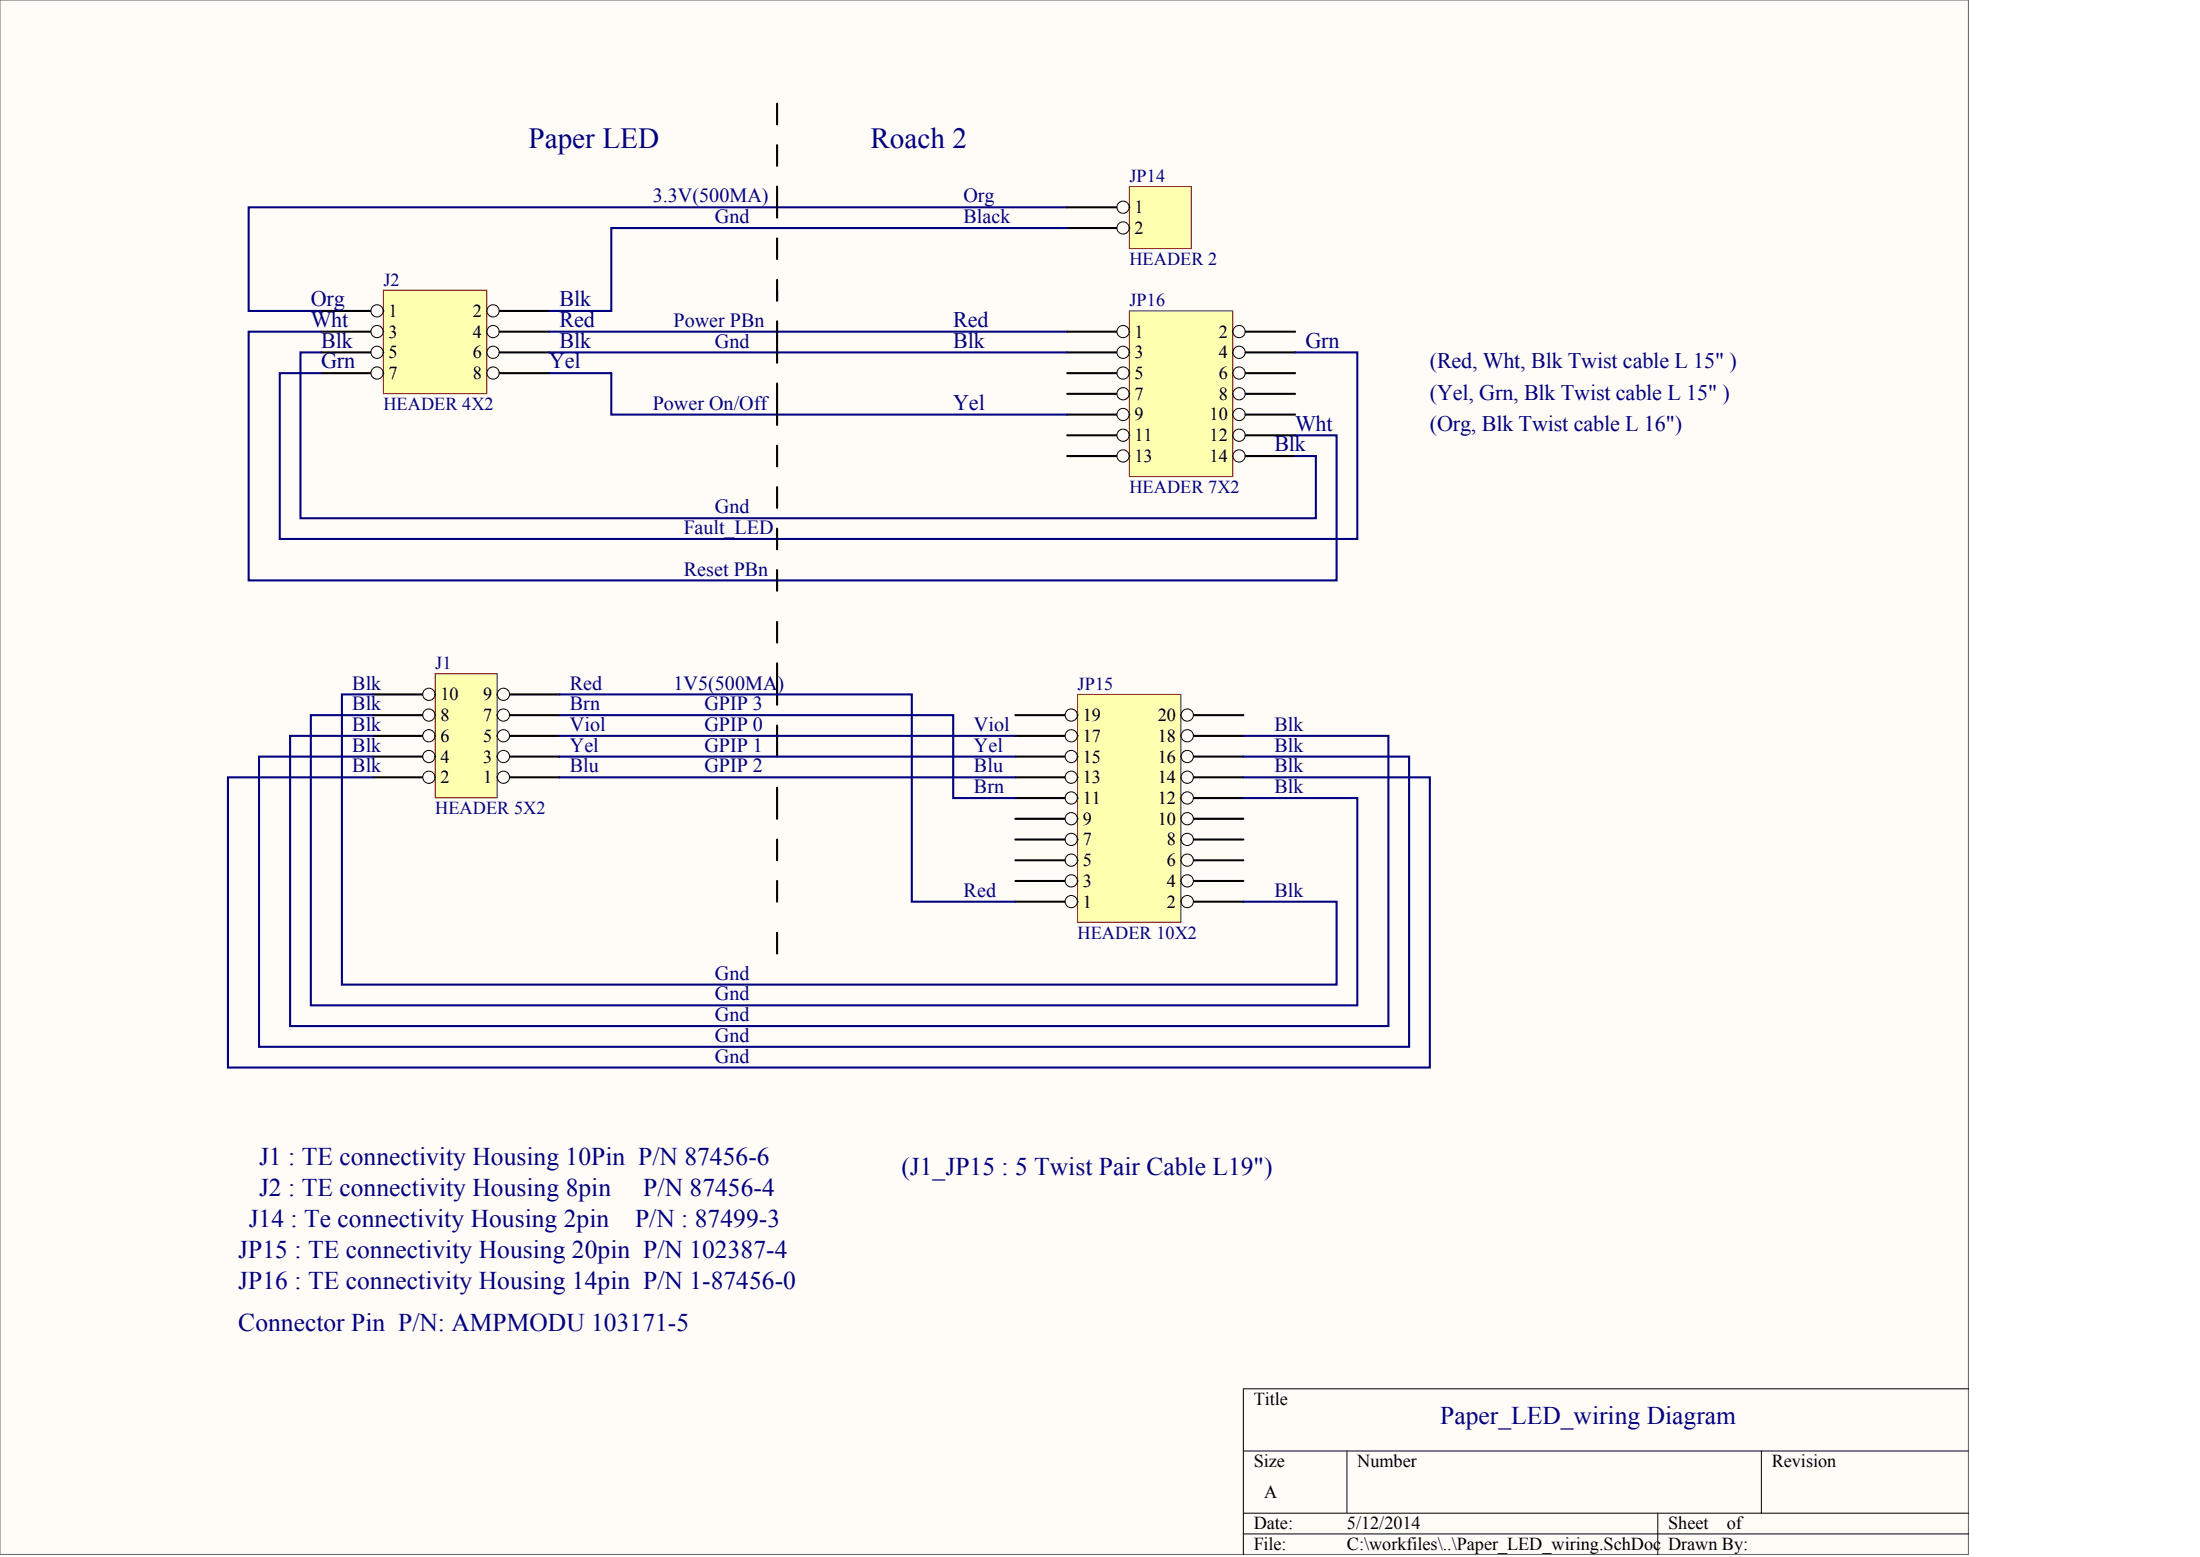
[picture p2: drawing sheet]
<svg xmlns="http://www.w3.org/2000/svg" width="840mm" height="594mm" viewBox="0 0 840 594" stroke-linecap="round" stroke-linejoin="round" font-family="sans-serif">
<path d="M0 0h751.2v593.1h-751.2z" fill="#fffcf8" stroke="#696969" stroke-width=".38"/>
<path d="M751.3 529.9h-276.8v63.3M474.5 553.6h276.8M514.1 553.6v23.8M672.2 553.6v23.8M474.5 577.4h276.8M632.7 577.4v15.8M474.5 585.3h276.8" fill="none" stroke="#000" stroke-width=".38"/>
<path d="M146.3 110.7h39.5v39.5h-39.5z" fill="#ffffb0" stroke="#800000" stroke-width=".38"/>
<path d="M122.6 118.6h23.7" fill="none" stroke="#000" stroke-width=".79"/>
<circle cx="143.9" cy="118.6" r="2.33" fill="#fffcf8" stroke="#000" stroke-width=".38"/>
<path d="M185.8 118.6h23.8" fill="none" stroke="#000" stroke-width=".79"/>
<circle cx="188.2" cy="118.6" r="2.33" fill="#fffcf8" stroke="#000" stroke-width=".38"/>
<path d="M122.6 126.6h23.7" fill="none" stroke="#000" stroke-width=".79"/>
<circle cx="143.9" cy="126.5" r="2.33" fill="#fffcf8" stroke="#000" stroke-width=".38"/>
<path d="M185.8 126.6h23.8" fill="none" stroke="#000" stroke-width=".79"/>
<circle cx="188.2" cy="126.5" r="2.33" fill="#fffcf8" stroke="#000" stroke-width=".38"/>
<path d="M122.6 134.5h23.7" fill="none" stroke="#000" stroke-width=".79"/>
<circle cx="143.9" cy="134.4" r="2.33" fill="#fffcf8" stroke="#000" stroke-width=".38"/>
<path d="M185.8 134.5h23.8" fill="none" stroke="#000" stroke-width=".79"/>
<circle cx="188.2" cy="134.4" r="2.33" fill="#fffcf8" stroke="#000" stroke-width=".38"/>
<path d="M122.6 142.4h23.7" fill="none" stroke="#000" stroke-width=".79"/>
<circle cx="143.9" cy="142.3" r="2.33" fill="#fffcf8" stroke="#000" stroke-width=".38"/>
<path d="M185.8 142.4h23.8" fill="none" stroke="#000" stroke-width=".79"/>
<circle cx="188.2" cy="142.3" r="2.33" fill="#fffcf8" stroke="#000" stroke-width=".38"/>
<path d="M407.3 79.1h-312.4v39.5h27.7" fill="none" stroke="#000080" stroke-width=".79"/>
<path d="M431 71.2h23.7v23.6h-23.7z" fill="#ffffb0" stroke="#800000" stroke-width=".38"/>
<path d="M407.3 79.1h23.7" fill="none" stroke="#000" stroke-width=".79"/>
<circle cx="428.6" cy="79.1" r="2.33" fill="#fffcf8" stroke="#000" stroke-width=".38"/>
<path d="M407.3 87h23.7" fill="none" stroke="#000" stroke-width=".79"/>
<circle cx="428.6" cy="87" r="2.33" fill="#fffcf8" stroke="#000" stroke-width=".38"/>
<path d="M407.3 87h-174v31.6h-23.7M209.6 126.6h197.7" fill="none" stroke="#000080" stroke-width=".79"/>
<path d="M431 118.6h39.5v63.2h-39.5z" fill="#ffffb0" stroke="#800000" stroke-width=".38"/>
<path d="M407.3 126.6h23.7" fill="none" stroke="#000" stroke-width=".79"/>
<circle cx="428.6" cy="126.5" r="2.33" fill="#fffcf8" stroke="#000" stroke-width=".38"/>
<path d="M470.6 126.6h23.7" fill="none" stroke="#000" stroke-width=".79"/>
<circle cx="472.9" cy="126.5" r="2.33" fill="#fffcf8" stroke="#000" stroke-width=".38"/>
<path d="M407.3 134.5h23.7" fill="none" stroke="#000" stroke-width=".79"/>
<circle cx="428.6" cy="134.4" r="2.33" fill="#fffcf8" stroke="#000" stroke-width=".38"/>
<path d="M470.6 134.5h23.7" fill="none" stroke="#000" stroke-width=".79"/>
<circle cx="472.9" cy="134.4" r="2.33" fill="#fffcf8" stroke="#000" stroke-width=".38"/>
<path d="M407.3 142.4h23.7" fill="none" stroke="#000" stroke-width=".79"/>
<circle cx="428.6" cy="142.3" r="2.33" fill="#fffcf8" stroke="#000" stroke-width=".38"/>
<path d="M470.6 142.4h23.7" fill="none" stroke="#000" stroke-width=".79"/>
<circle cx="472.9" cy="142.3" r="2.33" fill="#fffcf8" stroke="#000" stroke-width=".38"/>
<path d="M407.3 150.3h23.7" fill="none" stroke="#000" stroke-width=".79"/>
<circle cx="428.6" cy="150.2" r="2.33" fill="#fffcf8" stroke="#000" stroke-width=".38"/>
<path d="M470.6 150.3h23.7" fill="none" stroke="#000" stroke-width=".79"/>
<circle cx="472.9" cy="150.2" r="2.33" fill="#fffcf8" stroke="#000" stroke-width=".38"/>
<path d="M407.3 158.2h23.7" fill="none" stroke="#000" stroke-width=".79"/>
<circle cx="428.6" cy="158.2" r="2.33" fill="#fffcf8" stroke="#000" stroke-width=".38"/>
<path d="M470.6 158.2h23.7" fill="none" stroke="#000" stroke-width=".79"/>
<circle cx="472.9" cy="158.2" r="2.33" fill="#fffcf8" stroke="#000" stroke-width=".38"/>
<path d="M407.3 166.1h23.7" fill="none" stroke="#000" stroke-width=".79"/>
<circle cx="428.6" cy="166.1" r="2.33" fill="#fffcf8" stroke="#000" stroke-width=".38"/>
<path d="M470.6 166.1h23.7" fill="none" stroke="#000" stroke-width=".79"/>
<circle cx="472.9" cy="166.1" r="2.33" fill="#fffcf8" stroke="#000" stroke-width=".38"/>
<path d="M407.3 174h23.7" fill="none" stroke="#000" stroke-width=".79"/>
<circle cx="428.6" cy="174" r="2.33" fill="#fffcf8" stroke="#000" stroke-width=".38"/>
<path d="M470.6 174h23.7" fill="none" stroke="#000" stroke-width=".79"/>
<circle cx="472.9" cy="174" r="2.33" fill="#fffcf8" stroke="#000" stroke-width=".38"/>
<path d="M122.6 126.6h-27.7v94.9h415.2v-55.4h-15.8M122.6 134.5h-7.9v63.2h387.5v-23.7h-7.9M209.6 134.5h197.7M494.3 134.5h23.7v71.1h-411.2v-63.2h15.8M209.6 142.4h23.7v15.8h174" fill="none" stroke="#000080" stroke-width=".79"/>
<path d="M296.6 39.6v7.9M296.6 55.4v7.9M296.6 71.2v11.9M296.6 91v7.9M296.6 106.8v7.9M296.6 122.6v15.8M296.6 146.3v15.8M296.6 170.1v7.9M296.6 185.9v7.9M296.6 201.7v7.9M296.6 217.5v7.9" fill="none" stroke="#000" stroke-width=".79"/>
<path d="M166.1 257.1h23.6v47.3h-23.6z" fill="#ffffb0" stroke="#800000" stroke-width=".38"/>
<path d="M189.8 296.6h23.7" fill="none" stroke="#000" stroke-width=".79"/>
<circle cx="192.1" cy="296.6" r="2.33" fill="#fffcf8" stroke="#000" stroke-width=".38"/>
<path d="M142.4 296.6h23.7" fill="none" stroke="#000" stroke-width=".79"/>
<circle cx="163.7" cy="296.6" r="2.33" fill="#fffcf8" stroke="#000" stroke-width=".38"/>
<path d="M189.8 288.7h23.7" fill="none" stroke="#000" stroke-width=".79"/>
<circle cx="192.1" cy="288.6" r="2.33" fill="#fffcf8" stroke="#000" stroke-width=".38"/>
<path d="M142.4 288.7h23.7" fill="none" stroke="#000" stroke-width=".79"/>
<circle cx="163.7" cy="288.6" r="2.33" fill="#fffcf8" stroke="#000" stroke-width=".38"/>
<path d="M189.8 280.8h23.7" fill="none" stroke="#000" stroke-width=".79"/>
<circle cx="192.1" cy="280.7" r="2.33" fill="#fffcf8" stroke="#000" stroke-width=".38"/>
<path d="M142.4 280.8h23.7" fill="none" stroke="#000" stroke-width=".79"/>
<circle cx="163.7" cy="280.7" r="2.33" fill="#fffcf8" stroke="#000" stroke-width=".38"/>
<path d="M189.8 272.9h23.7" fill="none" stroke="#000" stroke-width=".79"/>
<circle cx="192.1" cy="272.8" r="2.33" fill="#fffcf8" stroke="#000" stroke-width=".38"/>
<path d="M142.4 272.9h23.7" fill="none" stroke="#000" stroke-width=".79"/>
<circle cx="163.7" cy="272.8" r="2.33" fill="#fffcf8" stroke="#000" stroke-width=".38"/>
<path d="M189.8 265h23.7" fill="none" stroke="#000" stroke-width=".79"/>
<circle cx="192.1" cy="264.9" r="2.33" fill="#fffcf8" stroke="#000" stroke-width=".38"/>
<path d="M142.4 265h23.7" fill="none" stroke="#000" stroke-width=".79"/>
<circle cx="163.7" cy="264.9" r="2.33" fill="#fffcf8" stroke="#000" stroke-width=".38"/>
<path d="M411.2 265h39.5v86.9h-39.5z" fill="#ffffb0" stroke="#800000" stroke-width=".38"/>
<path d="M387.5 344.1h23.7" fill="none" stroke="#000" stroke-width=".79"/>
<circle cx="408.8" cy="344" r="2.33" fill="#fffcf8" stroke="#000" stroke-width=".38"/>
<path d="M450.8 344.1h23.7" fill="none" stroke="#000" stroke-width=".79"/>
<circle cx="453.1" cy="344" r="2.33" fill="#fffcf8" stroke="#000" stroke-width=".38"/>
<path d="M387.5 336.1h23.7" fill="none" stroke="#000" stroke-width=".79"/>
<circle cx="408.8" cy="336.1" r="2.33" fill="#fffcf8" stroke="#000" stroke-width=".38"/>
<path d="M450.8 336.1h23.7" fill="none" stroke="#000" stroke-width=".79"/>
<circle cx="453.1" cy="336.1" r="2.33" fill="#fffcf8" stroke="#000" stroke-width=".38"/>
<path d="M387.5 328.2h23.7" fill="none" stroke="#000" stroke-width=".79"/>
<circle cx="408.8" cy="328.2" r="2.33" fill="#fffcf8" stroke="#000" stroke-width=".38"/>
<path d="M450.8 328.2h23.7" fill="none" stroke="#000" stroke-width=".79"/>
<circle cx="453.1" cy="328.2" r="2.33" fill="#fffcf8" stroke="#000" stroke-width=".38"/>
<path d="M387.5 320.3h23.7" fill="none" stroke="#000" stroke-width=".79"/>
<circle cx="408.8" cy="320.3" r="2.33" fill="#fffcf8" stroke="#000" stroke-width=".38"/>
<path d="M450.8 320.3h23.7" fill="none" stroke="#000" stroke-width=".79"/>
<circle cx="453.1" cy="320.3" r="2.33" fill="#fffcf8" stroke="#000" stroke-width=".38"/>
<path d="M387.5 312.4h23.7" fill="none" stroke="#000" stroke-width=".79"/>
<circle cx="408.8" cy="312.4" r="2.33" fill="#fffcf8" stroke="#000" stroke-width=".38"/>
<path d="M450.8 312.4h23.7" fill="none" stroke="#000" stroke-width=".79"/>
<circle cx="453.1" cy="312.4" r="2.33" fill="#fffcf8" stroke="#000" stroke-width=".38"/>
<path d="M387.5 304.5h23.7" fill="none" stroke="#000" stroke-width=".79"/>
<circle cx="408.8" cy="304.5" r="2.33" fill="#fffcf8" stroke="#000" stroke-width=".38"/>
<path d="M450.8 304.5h23.7" fill="none" stroke="#000" stroke-width=".79"/>
<circle cx="453.1" cy="304.5" r="2.33" fill="#fffcf8" stroke="#000" stroke-width=".38"/>
<path d="M387.5 296.6h23.7" fill="none" stroke="#000" stroke-width=".79"/>
<circle cx="408.8" cy="296.6" r="2.33" fill="#fffcf8" stroke="#000" stroke-width=".38"/>
<path d="M450.8 296.6h23.7" fill="none" stroke="#000" stroke-width=".79"/>
<circle cx="453.1" cy="296.6" r="2.33" fill="#fffcf8" stroke="#000" stroke-width=".38"/>
<path d="M387.5 288.7h23.7" fill="none" stroke="#000" stroke-width=".79"/>
<circle cx="408.8" cy="288.6" r="2.33" fill="#fffcf8" stroke="#000" stroke-width=".38"/>
<path d="M450.8 288.7h23.7" fill="none" stroke="#000" stroke-width=".79"/>
<circle cx="453.1" cy="288.6" r="2.33" fill="#fffcf8" stroke="#000" stroke-width=".38"/>
<path d="M387.5 280.8h23.7" fill="none" stroke="#000" stroke-width=".79"/>
<circle cx="408.8" cy="280.7" r="2.33" fill="#fffcf8" stroke="#000" stroke-width=".38"/>
<path d="M450.8 280.8h23.7" fill="none" stroke="#000" stroke-width=".79"/>
<circle cx="453.1" cy="280.7" r="2.33" fill="#fffcf8" stroke="#000" stroke-width=".38"/>
<path d="M387.5 272.9h23.7" fill="none" stroke="#000" stroke-width=".79"/>
<circle cx="408.8" cy="272.8" r="2.33" fill="#fffcf8" stroke="#000" stroke-width=".38"/>
<path d="M450.8 272.9h23.7" fill="none" stroke="#000" stroke-width=".79"/>
<circle cx="453.1" cy="272.8" r="2.33" fill="#fffcf8" stroke="#000" stroke-width=".38"/>
<path d="M296.6 237.3v7.9M296.6 253.1v15.8M296.6 276.8v11.9M296.6 300.6v11.8M296.6 320.3v7.9M296.6 336.1v8M296.6 355.9v7.9" fill="none" stroke="#000" stroke-width=".79"/>
<path d="M142.4 265h-11.9v110.7h379.6v-31.6h-35.6M142.4 272.9h-23.8v110.7h399.4v-79.1h-43.5M213.5 272.9h150.3v31.6h23.7M213.5 265h134.5v79.1h39.5M142.4 280.8h-31.7v110.7h419.2v-110.7h-55.4M142.4 288.7h-43.5v110.7h438.9v-110.7h-63.3M142.4 296.6h-55.4v110.7h458.7v-110.7h-71.2M213.5 280.8h174M213.5 288.7h174M213.5 296.6h174" fill="none" stroke="#000080" stroke-width=".79"/>
<g font-size="11.2" fill="#000080">
<text x="201.7" y="56.6">Paper LED</text>
<text x="332.2" y="56.6">Roach 2</text>
</g>
<g font-size="9.7" fill="#000080">
<text x="98.9" y="444.5">J1 : TE connectivity Housing 10Pin P/N 87456-6</text>
<text x="344" y="448.4">(J1_JP15 : 5 Twist Pair Cable L19&quot;)</text>
<text x="98.9" y="456.3">J2 : TE connectivity Housing 8pin</text>
<text x="245.5" y="456.3">P/N 87456-4</text>
<text x="94.9" y="468.2">J14 : Te connectivity Housing 2pin</text>
<text x="242.4" y="468.2">P/N : 87499-3</text>
<text x="90.9" y="480.1">JP15 : TE connectivity Housing 20pin P/N 102387-4</text>
<text x="90.9" y="491.9">JP16 : TE connectivity Housing 14pin P/N 1-87456-0</text>
<text x="90.9" y="507.7">Connector Pin P/N: AMPMODU 103171-5</text>
<text x="549.6" y="543.3">Paper_LED_wiring Diagram</text>
</g>
<g font-size="8.5" fill="#000080">
<text x="118.6" y="116.9">Org</text>
<text x="213.5" y="116.9">Blk</text>
<text x="118.6" y="124.8">Wht</text>
<text x="213.5" y="124.8">Red</text>
<text x="363.8" y="124.8">Red</text>
<text x="122.6" y="132.7">Blk</text>
<text x="213.5" y="132.7">Blk</text>
<text x="363.8" y="132.7">Blk</text>
<text x="498.2" y="132.7">Grn</text>
<text x="122.6" y="140.6">Grn</text>
<text x="209.6" y="140.6">Yel</text>
<text x="545.7" y="140.6">(Red, Wht, Blk Twist cable L 15&quot; )</text>
<text x="545.7" y="152.4">(Yel, Grn, Blk Twist cable L 15&quot; )</text>
<text x="363.8" y="156.4">Yel</text>
<text x="494.3" y="164.3">Wht</text>
<text x="545.7" y="164.3">(Org, Blk Twist cable L 16&quot;)</text>
<text x="486.4" y="172.2">Blk</text>
</g>
<g font-size="7.7" fill="#000080">
<text x="249.1" y="77.2">3.3V(500MA)</text>
<text x="367.7" y="77.2">Org</text>
<text x="272.8" y="85.1">Gnd</text>
<text x="367.7" y="85.1">Black</text>
<text x="257" y="124.7">Power PBn</text>
<text x="272.8" y="132.6">Gnd</text>
<text x="249.1" y="156.3">Power On/Off</text>
<text x="272.8" y="195.9">Gnd</text>
<text x="261" y="203.8">Fault_LED</text>
<text x="261" y="219.6">Reset PBn</text>
<text x="134.4" y="263.1">Blk</text>
<text x="217.5" y="263.1">Red</text>
<text x="257" y="263.1">1V5(500MA)</text>
<text x="134.4" y="271">Blk</text>
<text x="217.5" y="271">Brn</text>
<text x="268.9" y="271">GPIP 3</text>
<text x="134.4" y="278.9">Blk</text>
<text x="217.5" y="278.9">Viol</text>
<text x="268.9" y="278.9">GPIP 0</text>
<text x="371.7" y="278.9">Viol</text>
<text x="486.4" y="278.9">Blk</text>
<text x="134.4" y="286.8">Blk</text>
<text x="217.5" y="286.8">Yel</text>
<text x="268.9" y="286.8">GPIP 1</text>
<text x="371.7" y="286.8">Yel</text>
<text x="486.4" y="286.8">Blk</text>
<text x="134.4" y="294.7">Blk</text>
<text x="217.5" y="294.7">Blu</text>
<text x="268.9" y="294.7">GPIP 2</text>
<text x="371.7" y="294.7">Blu</text>
<text x="486.4" y="294.7">Blk</text>
<text x="371.7" y="302.6">Brn</text>
<text x="486.4" y="302.6">Blk</text>
<text x="367.7" y="342.2">Red</text>
<text x="486.4" y="342.2">Blk</text>
<text x="272.8" y="373.8">Gnd</text>
<text x="272.8" y="381.7">Gnd</text>
<text x="272.8" y="389.6">Gnd</text>
<text x="272.8" y="397.5">Gnd</text>
<text x="272.8" y="405.5">Gnd</text>
</g>
<g font-size="7" fill="#000080">
<text x="431" y="69.5">JP14</text>
<text x="431" y="101.1">HEADER 2</text>
<text x="146.3" y="109">J2</text>
<text x="431" y="116.9">JP16</text>
<text x="146.3" y="156.5">HEADER 4X2</text>
<text x="431" y="188.1">HEADER 7X2</text>
<text x="166.1" y="255.3">J1</text>
<text x="411.2" y="263.3">JP15</text>
<text x="166.1" y="310.7">HEADER 5X2</text>
<text x="411.2" y="358.2">HEADER 10X2</text>
</g>
<g font-size="7">
<text x="433" y="81.3">1</text>
<text x="433" y="89.3">2</text>
<text x="148.3" y="120.9">1</text>
<text x="180.4" y="120.9">2</text>
<text x="148.3" y="128.8">3</text>
<text x="180.4" y="128.8">4</text>
<text x="433" y="128.8">1</text>
<text x="465.1" y="128.8">2</text>
<text x="148.3" y="136.7">5</text>
<text x="180.4" y="136.7">6</text>
<text x="433" y="136.7">3</text>
<text x="465.1" y="136.7">4</text>
<text x="148.3" y="144.6">7</text>
<text x="180.4" y="144.6">8</text>
<text x="433" y="144.6">5</text>
<text x="465.1" y="144.6">6</text>
<text x="433" y="152.5">7</text>
<text x="465.1" y="152.5">8</text>
<text x="433" y="160.4">9</text>
<text x="461.6" y="160.4">10</text>
<text x="433" y="168.3">11</text>
<text x="461.6" y="168.3">12</text>
<text x="433" y="176.3">13</text>
<text x="461.6" y="176.3">14</text>
<text x="168.1" y="267.2">10</text>
<text x="184.3" y="267.2">9</text>
<text x="168.1" y="275.1">8</text>
<text x="184.3" y="275.1">7</text>
<text x="413.2" y="275.1">19</text>
<text x="441.8" y="275.1">20</text>
<text x="168.1" y="283">6</text>
<text x="184.3" y="283">5</text>
<text x="413.2" y="283">17</text>
<text x="441.8" y="283">18</text>
<text x="168.1" y="290.9">4</text>
<text x="184.3" y="290.9">3</text>
<text x="413.2" y="290.9">15</text>
<text x="441.8" y="290.9">16</text>
<text x="168.1" y="298.8">2</text>
<text x="184.3" y="298.8">1</text>
<text x="413.2" y="298.8">13</text>
<text x="441.8" y="298.8">14</text>
<text x="413.2" y="306.8">11</text>
<text x="441.8" y="306.8">12</text>
<text x="413.2" y="314.7">9</text>
<text x="441.8" y="314.7">10</text>
<text x="413.2" y="322.6">7</text>
<text x="445.3" y="322.6">8</text>
<text x="413.2" y="330.5">5</text>
<text x="445.3" y="330.5">6</text>
<text x="413.2" y="338.4">3</text>
<text x="445.3" y="338.4">4</text>
<text x="413.2" y="346.3">1</text>
<text x="445.3" y="346.3">2</text>
<text x="478.5" y="536.1">Title</text>
<text x="478.5" y="559.8">Size</text>
<text x="518" y="559.8">Number</text>
<text x="676.2" y="559.8">Revision</text>
<text x="482.4" y="571.7">A</text>
<text x="478.5" y="583.6">Date:</text>
<text x="514.1" y="583.6">5/12/2014</text>
<text x="636.6" y="583.6">Sheet</text>
<text x="659" y="583.6">of</text>
<text x="478.5" y="591.5">File:</text>
<text x="514.1" y="591.5">C:\workfiles\..\Paper_LED_wiring.SchDoc</text>
<text x="636.6" y="591.5">Drawn By:</text>
</g>
</svg>
